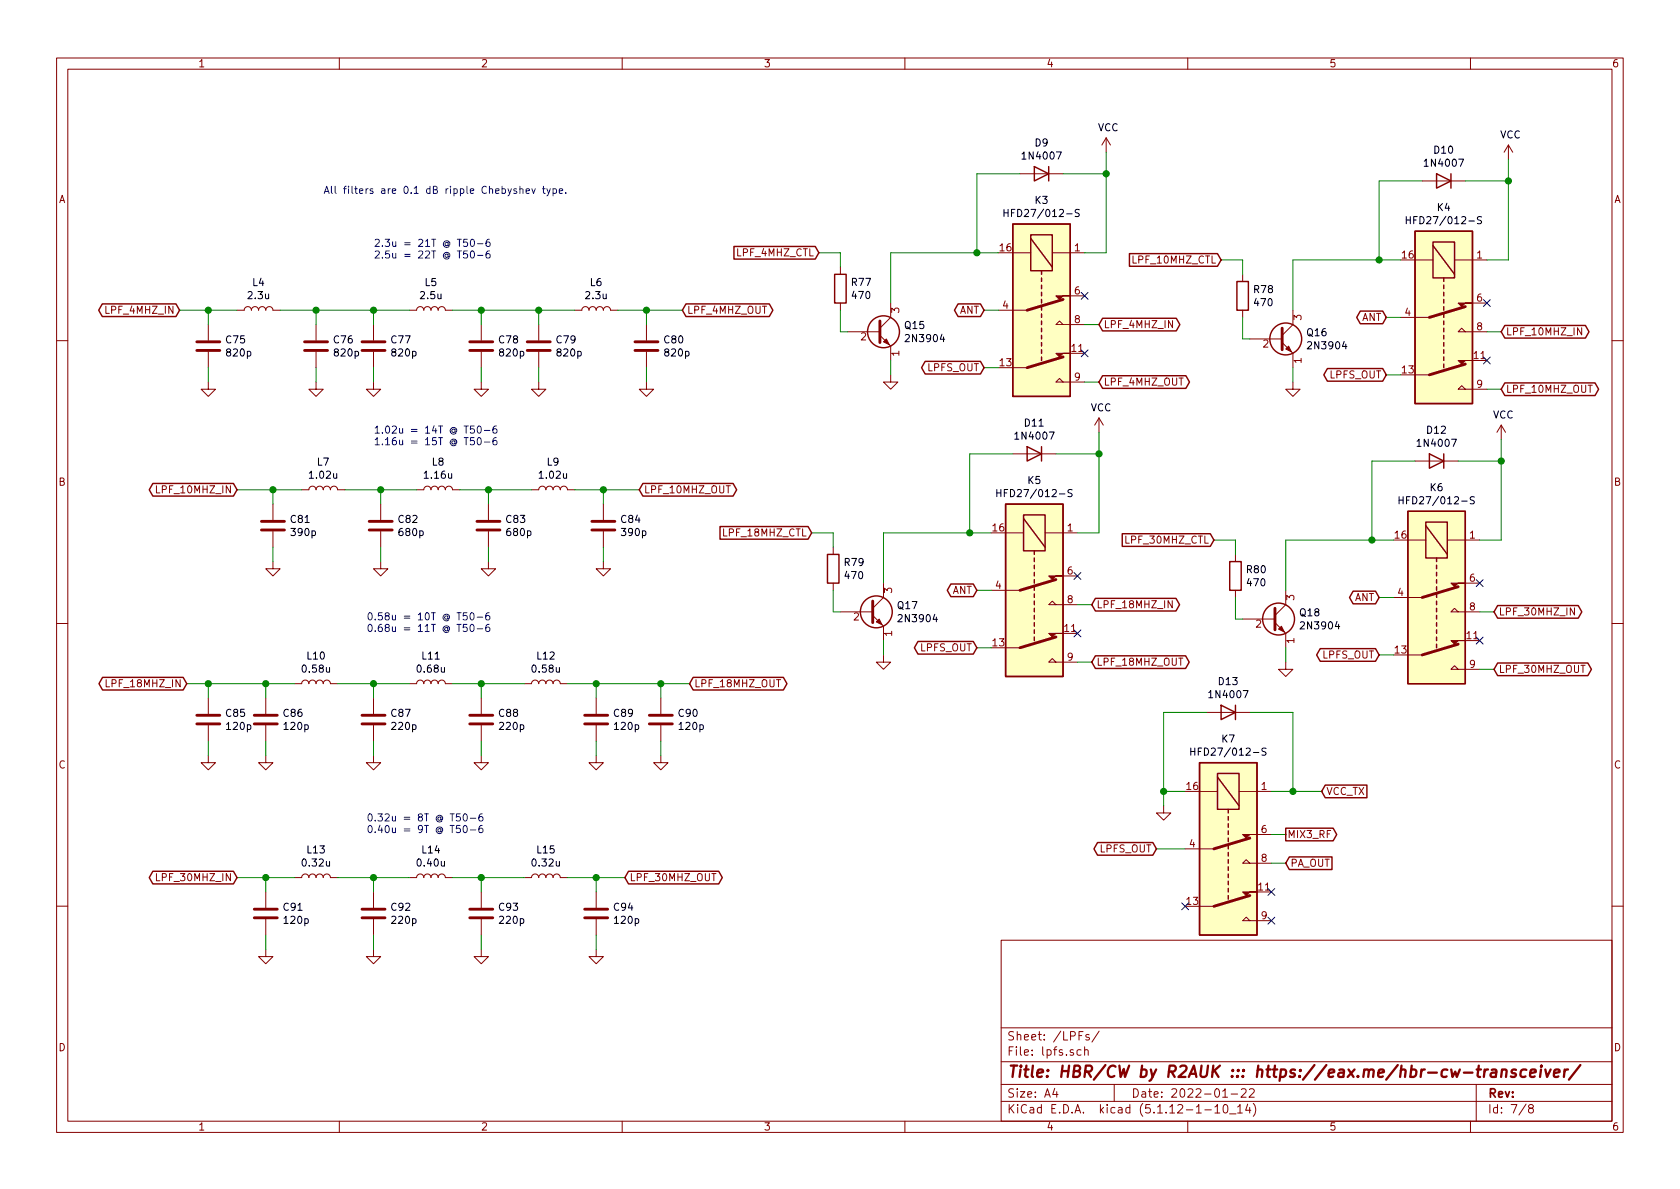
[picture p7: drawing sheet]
<svg xmlns="http://www.w3.org/2000/svg" width="297mm" height="210mm" viewBox="0 0 297 210" stroke-linecap="round" stroke-linejoin="round" font-family="sans-serif">
<g fill="none" stroke="#840000" stroke-width=".18">
<path d="M10 10.3h277v189.9h-277zM12 12.2h273v186.1h-273zM60 10.3v1.9M110 10.3v1.9M160 10.3v1.9M210 10.3v1.9M260 10.3v1.9M180.3 30.7h7.7M195.6 24.4l-.8 1.2M195.6 24.4v2.5M195.6 24.4l.7 1.2M251.5 32h7.6"/>
<path d="M266.7 25.6l-.8 1.3M266.7 25.6v2.6M266.7 25.6l.8 1.3M36.8 57.4v2.8M41.9 54.9h1.3a.63 .63 0 0 1 .6-.7 .63 .63 0 0 1 .6 .7 .63 .63 0 0 1 .7-.7 .63 .63 0 0 1 .6 .7 .63 .63 0 0 1 .7-.7 .63 .63 0 0 1 .6 .7 .63 .63 0 0 1 .6-.7 .63 .63 0 0 1 .7 .7h1.2M55.9 57.4v2.8M66 57.4v2.8M72.4 54.9h1.3a.63 .63 0 0 1 .6-.7 .63 .63 0 0 1 .6 .7 .63 .63 0 0 1 .7-.7 .63 .63 0 0 1 .6 .7 .63 .63 0 0 1 .6-.7 .63 .63 0 0 1 .7 .7 .63 .63 0 0 1 .6-.7 .63 .63 0 0 1 .6 .7h1.3M85.1 57.4v2.8M95.2 57.4v2.8M101.6 54.9h1.3a.63 .63 0 0 1 .6-.7 .63 .63 0 0 1 .6 .7 .63 .63 0 0 1 .7-.7 .63 .63 0 0 1 .6 .7 .63 .63 0 0 1 .6-.7 .63 .63 0 0 1 .7 .7 .63 .63 0 0 1 .6-.7 .63 .63 0 0 1 .6 .7h1.3M114.3 57.4v2.8"/>
<path d="M148.6 47.2v1.3M148.6 53.6v1.3M149.9 58.7h5.7M155.6 59.3l1.9 1.9v2.5M157.5 53.6v2.5l-1.9 1.9M176.5 54.9h5.1M179.1 44.7h3.1M186.1 44.7h5.7M188 57.4l-.7-.6-.6 .6h5.1M189.2 52.3h2.6M219.7 48.5v1.3M219.7 54.9v1.2"/>
<path d="M221 59.9h5.7M228.6 54.9v2.5l-1.9 1.9M247.6 56.1h5.1M250.2 46h3.2M257.2 46h5.7M259.1 58.7l-.7-.7-.6 .7h5.1M260.3 53.6h2.6M279.7 58v1.2l-.8-1.2v1.2M10 60.2h2M36.8 67.6v1.2h-1.2l1.2 1.3 1.3-1.3h-1.3M36.8 62.2v2.8M55.9 67.6v1.2h-1.3l1.3 1.3 1.2-1.3h-1.2"/>
<path d="M55.9 62.2v2.8M66 67.6v1.2h-1.2l1.2 1.3 1.3-1.3h-1.3M66 62.2v2.8M85.1 67.6v1.2h-1.3l1.3 1.3 1.3-1.3h-1.3M85.1 62.2v2.8M95.2 67.6v1.2h-1.2l1.2 1.3 1.3-1.3h-1.3M95.2 62.2v2.8M114.3 67.6v1.2h-1.3l1.3 1.3 1.3-1.3h-1.3M114.3 62.2v2.8M157.5 66.3v1.3h-1.3l1.3 1.2 1.2-1.2h-1.2M179.1 65h2.5M188 67.6l-.7-.7-.6 .7h5.1"/>
<path d="M194.3 73.9l-.8 1.3M194.3 73.9v2.5M194.3 73.9l.8 1.3M226.7 60.6l1.9 1.9v2.5M228.6 67.6v1.2h-1.3l1.3 1.3 1.3-1.3h-1.3M250.2 66.3h2.5M259.1 68.8l-.7-.6-.6 .6h5.1M265.4 75.2l-.7 1.2M265.4 75.2v2.5M265.4 75.2l.8 1.2M285 60.2h2M27.7 85.9v1.3h.6"/>
<path d="M48.3 99.3v1.3h-1.3l1.3 1.2 1.2-1.2h-1.2M48.3 89.1v2.8M48.3 94v2.8M53.3 86.6h1.3a.63 .63 0 0 1 .6-.6 .63 .63 0 0 1 .7 .6 .63 .63 0 0 1 .6-.6 .63 .63 0 0 1 .6 .6 .63 .63 0 0 1 .7-.6 .63 .63 0 0 1 .6 .6 .63 .63 0 0 1 .7-.6 .63 .63 0 0 1 .6 .6h1.3M67.3 99.3v1.3h-1.3l1.3 1.2 1.3-1.2h-1.3M67.3 89.1v2.8M67.3 94v2.8M73.7 86.6h1.2a.63 .63 0 0 1 .7-.6 .63 .63 0 0 1 .6 .6 .63 .63 0 0 1 .6-.6 .63 .63 0 0 1 .7 .6 .63 .63 0 0 1 .6-.6 .63 .63 0 0 1 .6 .6 .63 .63 0 0 1 .7-.6 .63 .63 0 0 1 .6 .6h1.3M86.4 99.3v1.3h-1.3l1.3 1.2 1.2-1.2h-1.2M86.4 89.1v2.8M86.4 94v2.8M94 86.6h1.2a.63 .63 0 0 1 .7-.6 .63 .63 0 0 1 .6 .6 .63 .63 0 0 1 .7-.6 .63 .63 0 0 1 .6 .6 .63 .63 0 0 1 .6-.6 .63 .63 0 0 1 .7 .6 .63 .63 0 0 1 .6-.6 .63 .63 0 0 1 .6 .6h1.3"/>
<path d="M106.7 99.3v1.3h-1.3l1.3 1.2 1.2-1.2h-1.2M106.7 89.1v2.8M106.7 94v2.8M147.3 96.8v1.2M177.8 94.2h3.2M179.1 80.3h7.6M184.8 94.2h5.7M218.4 98v1.3M248.9 95.5h3.2M250.2 81.5h7.6M255.9 95.5h5.7M10 110.3h2"/>
<path d="M147.3 103.1v1.3M148.6 108.2h5.7M154.3 108.8l1.9 1.9v2.6M156.2 115.8v1.3h-1.3l1.3 1.3 1.3-1.3h-1.3M156.2 103.1v2.6l-1.9 1.9M175.3 104.4h5M177.8 114.5h2.5M186.7 106.9l-.6-.6-.7 .6h5.1M186.7 117.1l-.6-.6-.7 .6h5.1M188 101.8h2.5M207.3 106.2v1.3l-.8-1.3v1.3M218.4 104.4v1.3"/>
<path d="M219.7 109.5h5.7M225.4 110.1l1.9 1.9v2.5M227.3 117.1v1.3h-1.2l1.2 1.2 1.3-1.2h-1.3M227.3 104.4v2.5l-1.9 1.9M246.4 105.7h5.1M248.9 115.8h2.6M257.8 108.2l-.6-.6-.7 .6h5.1M257.8 118.4l-.6-.7-.7 .7h5.1M259.1 103.1h2.5M278.4 107.5v1.3l-.8-1.3v1.3M285 110.3h2M18.8 120.2v1.3h.6"/>
<path d="M36.8 133.6v1.3h-1.2l1.2 1.2 1.3-1.2h-1.3M36.8 123.4v2.8M36.8 128.3v2.8M47 133.6v1.3h-1.3l1.3 1.2 1.3-1.2h-1.3M47 123.4v2.8M47 128.3v2.8M52.1 120.9h1.2a.63 .63 0 0 1 .7-.6 .63 .63 0 0 1 .6 .6 .63 .63 0 0 1 .6-.6 .63 .63 0 0 1 .7 .6 .63 .63 0 0 1 .6-.6 .63 .63 0 0 1 .6 .6 .63 .63 0 0 1 .7-.6 .63 .63 0 0 1 .6 .6h1.3M66 133.6v1.3h-1.2l1.2 1.2 1.3-1.2h-1.3M66 123.4v2.8M66 128.3v2.8M72.4 120.9h1.3a.63 .63 0 0 1 .6-.6 .63 .63 0 0 1 .6 .6 .63 .63 0 0 1 .7-.6 .63 .63 0 0 1 .6 .6 .63 .63 0 0 1 .6-.6 .63 .63 0 0 1 .7 .6 .63 .63 0 0 1 .6-.6 .63 .63 0 0 1 .6 .6h1.3M85.1 133.6v1.3h-1.3l1.3 1.2 1.3-1.2h-1.3"/>
<path d="M85.1 123.4v2.8M85.1 128.3v2.8M92.7 120.9h1.3a.63 .63 0 0 1 .6-.6 .63 .63 0 0 1 .6 .6 .63 .63 0 0 1 .7-.6 .63 .63 0 0 1 .6 .6 .63 .63 0 0 1 .7-.6 .63 .63 0 0 1 .6 .6 .63 .63 0 0 1 .6-.6 .63 .63 0 0 1 .7 .6h1.2M105.4 133.6v1.3h-1.3l1.3 1.2 1.3-1.2h-1.3M105.4 123.4v2.8M105.4 128.3v2.8M116.8 133.6v1.3h-1.2l1.2 1.2 1.3-1.2h-1.3M116.8 123.4v2.8M116.8 128.3v2.8M212.1 139.9h3.2M213.4 126h7.6M219.1 139.9h5.7"/>
<path d="M27.7 154.5v1.2h.6M47 157.7v2.8M52.1 155.2h1.2a.63 .63 0 0 1 .7-.6 .63 .63 0 0 1 .6 .6 .63 .63 0 0 1 .6-.6 .63 .63 0 0 1 .7 .6 .63 .63 0 0 1 .6-.6 .63 .63 0 0 1 .6 .6 .63 .63 0 0 1 .7-.6 .63 .63 0 0 1 .6 .6h1.3M66 157.7v2.8M72.4 155.2h1.3a.63 .63 0 0 1 .6-.6 .63 .63 0 0 1 .6 .6 .63 .63 0 0 1 .7-.6 .63 .63 0 0 1 .6 .6 .63 .63 0 0 1 .6-.6 .63 .63 0 0 1 .7 .6 .63 .63 0 0 1 .6-.6 .63 .63 0 0 1 .6 .6h1.3M85.1 157.7v2.8M92.7 155.2h1.3a.63 .63 0 0 1 .6-.6 .63 .63 0 0 1 .6 .6 .63 .63 0 0 1 .7-.6 .63 .63 0 0 1 .6 .6 .63 .63 0 0 1 .7-.6 .63 .63 0 0 1 .6 .6 .63 .63 0 0 1 .6-.6 .63 .63 0 0 1 .7 .6h1.2M105.4 157.7v2.8M205.7 142.5v1.3h-1.2l1.2 1.2 1.3-1.2h-1.3M209.5 150.1h5.1M221 152.6l-.7-.6-.6 .6h5.1M222.2 147.6h2.6"/>
<path d="M10 160.2h2M47 167.9v1.3h-1.3l1.3 1.2 1.3-1.2h-1.3M47 162.6v2.7M66 167.9v1.3h-1.2l1.2 1.2 1.3-1.2h-1.3M66 162.6v2.7M85.1 167.9v1.3h-1.3l1.3 1.2 1.3-1.2h-1.3M85.1 162.6v2.7M105.4 167.9v1.3h-1.3l1.3 1.2 1.3-1.2h-1.3M105.4 162.6v2.7M177 166.3h108v32h-108zM212.1 160.3h2.5M221 162.8l-.7-.6-.6 .6h5.1"/>
<path d="M285 160.2h2M60 198.3v1.9M110 198.3v1.9M160 198.3v1.9M177 194.8h108M177 191.8h108M177 187.8h108M177 181.8h108M186.5 192.5l-.4 1h1M186.8 193v1M191.1 185.7l-.4-.1-.3 .3 .1 .6 .2 .1 .4-.1M191.5 182.4h-.7v1.5"/>
<path d="M191.8 185.7l.2-.1 .3 .1 .1 .9M191.8 185.1v1.5M192.6 183a.37 .37 0 0 0-.6 .1v.3l.6 .1v.1l-.2 .3-.4-.1M194.3 182.3l-1.2 2M197 191.8v3M210 198.3v1.9M213 196.3h1.2M214.8 195.8l.4-.5v1.5M214.8 196.8h.9M216.2 194h.8M216.4 195.5l.3-.2a.94 .94 0 0 1 0 1.5l-.4-.3v-.6zM217.4 197h1.1"/>
<path d="M217.7 193.5h1.1M218.8 195.8l.5-.5v1.5M218.8 196.8h.9M219.5 192.7l.2-.2h.3l.3 .2v.3v.2l-.9 .8h.9M220.6 195.2l-.4 1.1h1M220.9 192.7l.2-.2h.4l.2 .2 .1 .3-1 1h1M221 195.8v1M221.6 195.1a1.71 1.71 0 0 1 0 2.3M260 198.3v1.9M261 191.8v6.5M269.8 195.2l-1.2 2M270.6 196l-.3-.2v-.2l.3-.3h.2l.3 .3-.1 .2-.6 .2a.48 .48 0 0 0-.1 .7l.3 .1 .4-.1a.48 .48 0 0 0-.2-.7"/>
</g>
<g fill="none" stroke="#840000" stroke-width=".41">
<path d="M263.1 189.1a.5 .5 0 0 0-.6 .4M263.8 189.2h.7v1.2M264.6 189.6l-.7 .1a.4 .4 0 0 0-.4 .3 .4 .4 0 0 0 .3 .4l.7-.1M265.6 189.3a.5 .5 0 0 1 .8 .1l-.1 1M265.6 189.1l-.2 1.3M268 189.2a.49 .49 0 0 0-.7 .3v.2l.5 .1 .2 .3-.3 .3-.6-.1M269.9 189.2a.68 .68 0 0 0-1 .3v.8l.2 .1 .6-.1M270.6 189.8l.9-.2v-.4l-.6-.1-.3 .3v.9l.2 .1 .5-.1M272.5 189.1l-.2 1.3M272.5 188.4v.2M273.2 189.1l.3 1.3 .7-1.3M274.8 189.8l.9-.2v-.4l-.6-.1-.3 .3v.9l.2 .1 .5-.1"/>
<path d="M276.7 189.1l-.2 1.3M277.2 189.1a.55 .55 0 0 0-.6 .4M279.4 188.3l-2 2.6"/>
</g>
<g fill="none" stroke="#840000" stroke-width=".51">
<path d="M155.6 56.8v3.8M188 53l-6.4 1.9M226.7 58v3.8M259.1 54.2l-6.4 1.9M34.8 62h4.1M34.8 60.4h4.1M53.8 62h4.1M53.8 60.4h4.1M64 62h4.1M64 60.4h4.1M83.1 62h4M83.1 60.4h4"/>
<path d="M93.2 62h4.1M93.2 60.4h4.1M112.3 62h4M112.3 60.4h4M188 63.1l-6.4 1.9M259.1 64.4l-6.4 1.9M46.2 93.7h4.1M46.2 92.2h4.1M65.3 93.7h4M65.3 92.2h4M84.3 93.7h4.1M84.3 92.2h4.1"/>
<path d="M104.6 93.7h4.1M104.6 92.2h4.1M154.3 106.3v3.8M186.7 102.5l-6.4 1.9M186.7 112.6l-6.4 1.9M225.4 107.6v3.8M257.8 103.8l-6.3 1.9M257.8 113.9l-6.3 1.9M34.8 128h4.1M34.8 126.5h4.1M45 128h4M45 126.5h4"/>
<path d="M64 128h4.1M64 126.5h4.1M83.1 128h4M83.1 126.5h4M103.4 128h4M103.4 126.5h4M114.8 128h4.1M114.8 126.5h4.1M221 148.2l-6.4 1.9M221 158.4l-6.4 1.9M45 162.3h4M45 160.8h4"/>
<path d="M64 162.3h4.1M64 160.8h4.1M83.1 162.3h4M83.1 160.8h4M103.4 162.3h4M103.4 160.8h4"/>
</g>
<g fill="none" stroke="#840000" stroke-width=".25">
<path d="M179.1 39.6h10.1v30.5h-10.1zM182.9 29.5l2.5 1.2-2.5 1.3zM185.4 29.5v2.5M254 30.7l2.5 1.3-2.5 1.3zM256.5 30.7v2.6M18.1 53.7h13l.6 1.2-.6 1.1h-13l-.7-1.1zM121.3 53.7h14.7l.7 1.2-.7 1.1h-14.7l-.7-1.1zM129.8 43.6h14.3l.7 1.1-.7 1.1h-14.3zM147.6 48.5h2v5.1h-2zM169.4 53.7h4l.6 1.2-.6 1.1h-4l-.6-1.1zM182.2 41.5h3.9v6.4h-3.9zM182.2 42.2l3.9 5"/>
<path d="M184.1 47.9v.6M184.1 49.1v.7M184.1 50.4v.6M184.1 51.7v.6M184.1 53v.6M184.1 54.2v.7M184.1 55.5v.6M184.1 56.8v.6M184.1 58v.7M184.1 59.3v.6M194.9 56.3h13.1l.6 1.1-.6 1.1h-13.1l-.6-1.1zM199.7 44.9h15.6l.6 1.1-.6 1.1h-15.6z"/>
<path d="M218.7 49.8h2v5.1h-2zM240.5 55h4l.6 1.1-.6 1.1h-4l-.6-1.1zM250.2 40.9h10.1v30.5h-10.1zM253.4 42.8h3.8v6.3h-3.8zM253.4 43.4l3.8 5.1M255.3 49.1v.7M255.3 50.4v.6M255.3 51.7v.6M255.3 53v.6M255.3 54.2v.7M255.3 55.5v.6M255.3 56.8v.6"/>
<path d="M255.3 58v.7M255.3 59.3v.6M266.1 57.6h14.2l.6 1.1-.6 1.1h-14.2l-.7-1.1zM163.6 63.9h9.8l.6 1.1-.6 1.1h-9.8l-.7-1.1zM181.6 79l2.5 1.3-2.5 1.2zM184.1 60.6v.6M184.1 61.8v.7M184.1 63.1v.6M184.1 79v2.5M194.9 66.4h14.8l.6 1.2-.6 1.1h-14.8l-.6-1.1zM234.7 65.2h9.8l.6 1.1-.6 1.1h-9.8l-.6-1.1zM255.3 60.6v.6"/>
<path d="M255.3 61.8v.7M255.3 63.1v.6M255.3 64.4v.6M266.1 67.7h15.9l.7 1.1-.7 1.1h-15.9l-.7-1.1zM27 85.5h14.3l.6 1.1-.6 1.1h-14.3l-.6-1.1zM113.7 85.5h15.9l.7 1.1-.7 1.1h-15.9l-.7-1.1zM127.3 93.1h15.6l.6 1.1-.6 1.1h-15.6zM146.3 98h2v5.1h-2zM177.8 89.1h10.2v30.5h-10.2zM181 91.1h3.8v6.3h-3.8zM181 91.7l3.8 5.1M182.9 97.4v.6"/>
<path d="M182.9 98.7v.6M182.9 99.9v.7M198.4 94.4h15.6l.6 1.1-.6 1.1h-15.6zM217.4 99.3h2.1v5.1h-2.1zM248.9 90.4h10.2v30.5h-10.2zM252.1 92.3h3.8v6.4h-3.8zM252.1 93l3.8 5M252.7 80.3l2.6 1.2-2.6 1.3zM254 98.7v.6M254 99.9v.7M255.3 80.3v2.5M18.1 119.8h14.3l.6 1.1-.6 1.1h-14.3l-.6-1.1z"/>
<path d="M122.6 119.8h15.9l.6 1.1-.6 1.1h-15.9l-.7-1.1zM162.3 113.4h9.8l.6 1.1-.6 1.2h-9.8l-.6-1.2zM168.1 103.3h4l.6 1.1-.6 1.1h-4l-.6-1.1zM182.9 101.2v.6M182.9 102.5v.6M182.9 103.8v.6M182.9 105v.7M182.9 106.3v.6M182.9 107.6v.6M182.9 108.8v.7M182.9 110.1v.6M182.9 111.4v.6"/>
<path d="M182.9 112.6v.7M193.7 116h15.9l.7 1.1-.7 1.1h-15.9l-.7-1.1zM193.7 105.8h14.2l.7 1.1-.7 1.1h-14.2l-.7-1.1zM233.4 114.7h9.8l.6 1.1-.6 1.1h-9.8l-.6-1.1zM239.2 104.5h4l.6 1.2-.6 1.1h-4l-.6-1.1zM254 101.2v.6M254 102.5v.6M254 103.8v.6M254 105v.7M254 106.3v.6M254 107.6v.6M254 108.8v.7"/>
<path d="M254 110.1v.6M254 111.4v.6M254 112.6v.7M254 113.9v.6M264.8 117.2h15.9l.7 1.2-.7 1.1h-15.9l-.6-1.1zM264.8 107.1h14.2l.7 1.1-.7 1.1h-14.2l-.6-1.1zM212.1 134.9h10.1v30.4h-10.1zM215.3 136.8h3.8v6.3h-3.8zM215.3 137.4l3.8 5.1M215.9 124.7l2.5 1.3-2.5 1.2zM218.4 124.7v2.5M234.3 138.8h7.4v2.3h-7.4l-.6-1.2z"/>
<path d="M27 154.1h14.3l.6 1.1-.6 1.1h-14.3l-.6-1.1zM111.1 154.1h16l.6 1.1-.6 1.1h-16l-.6-1.1zM194.1 149h9.7l.7 1.1-.7 1.1h-9.7l-.7-1.1zM217.2 143.1v.7M217.2 144.4v.6M217.2 145.7v.6M217.2 146.9v.7M217.2 148.2v.6M217.2 149.5v.6M217.2 150.7v.7M217.2 152v.6M217.2 153.3v.6"/>
<path d="M217.2 154.6v.6M217.2 155.8v.7M217.2 157.1v.6M217.2 158.4v.6M227.3 146.5h8.4l.6 1.1-.6 1.1h-8.4zM228 151.5h7.5v2.3h-7.5l-.7-1.2z"/>
<circle cx="156.2" cy="58.7" r="2.82"/>
<circle cx="227.3" cy="59.9" r="2.82"/>
<circle cx="154.9" cy="108.2" r="2.82"/>
<circle cx="226.1" cy="109.5" r="2.82"/>
</g>
<g fill="#840000" stroke="#840000" stroke-width=".18">
<path d="M156.2 60.4l.5-.5 .5 1.1z"/>
<path d="M186.7 52.3h2.5h-1.2l-.7 .7z"/>
<path d="M186.7 62.5h2.5h-1.2l-.7 .6z"/>
<path d="M227.3 61.7l.5-.5 .5 1z"/>
<path d="M219.7 147.6h2.5h-1.2l-.7 .6z"/>
<path d="M219.7 157.7h2.5h-1.2l-.7 .7z"/>
<path d="M256.5 103.1h2.6h-1.3l-.6 .7z"/>
<path d="M256.5 113.3h2.6h-1.3l-.6 .6z"/>
<path d="M257.8 53.6h2.5h-1.2l-.7 .6z"/>
<path d="M257.8 63.7h2.5h-1.2l-.7 .7z"/>
<path d="M226.1 111.2l.5-.5 .5 1.1z"/>
<path d="M185.4 101.8h2.6h-1.3l-.6 .7z"/>
<path d="M185.4 112h2.6h-1.3l-.6 .6z"/>
<path d="M154.9 110l.5-.5 .6 1z"/>
</g>
<g fill="#ffffc2" stroke="#ffffc2" stroke-width=".18">
<path d="M179.1 39.6h10.1v30.5h-10.1z"/>
<path d="M212.1 134.9h10.1v30.4h-10.1z"/>
<path d="M248.9 90.4h10.2v30.5h-10.2z"/>
<path d="M250.2 40.9h10.1v30.5h-10.1z"/>
<path d="M177.8 89.1h10.2v30.5h-10.2z"/>
</g>
<g fill="none" stroke="#000" stroke-width=".18">
<path d="M177.5 37v1.3M177.5 37.6h.7M178.2 37v1.3M190.8 37.1l-.5-.1-.2 .2v.3l.6 .3 .1 .3-.2 .2-.5-.1M248.6 38.3v1.3M248.6 38.9h.8M249.4 38.3v1.3M262 38.4l-.5-.1-.2 .1v.4l.5 .2 .2 .3-.3 .3-.5-.1M176.3 86.6v1.2M176.3 87.2h.7M177 86.6v1.2M189.6 86.6h-.5l-.2 .1v.3l.5 .3 .2 .3-.3 .2h-.5"/>
<path d="M247.4 87.8v1.3M247.4 88.4h.7M248.1 87.8v1.3M260.7 87.9l-.5-.1-.2 .2v.3l.6 .3 .1 .3-.3 .2-.5-.1M210.5 132.3v1.2M210.5 132.9h.8M211.3 132.3v1.2M223.9 132.4l-.5-.1-.2 .1v.4l.5 .2 .2 .3-.3 .2h-.5"/>
</g>
<g fill="none" stroke="#008400" stroke-width=".18">
<path d="M180.3 30.7h-7.6v14M188 30.7h7.6M195.6 26.9v17.8h-3.8M251.5 32h-7.7v14M259.1 32h7.6M266.7 28.2v17.8h-3.8M31.7 54.9h10.2M36.8 54.9v2.5M49.5 54.9h22.9M55.9 54.9v2.5M66 54.9v2.5M80 54.9h21.6"/>
<path d="M85.1 54.9v2.5M95.2 54.9v2.5M109.2 54.9h11.4M114.3 54.9v2.5M144.8 44.7h3.8v2.5M148.6 54.9v3.8h1.3M174 54.9h2.5M176.5 44.7h-19v8.9M191.8 57.4h2.5M215.9 46h3.8v2.5M219.7 56.1v3.8h1.3M245.1 56.1h2.5"/>
<path d="M247.6 46h-19v8.9M262.9 58.7h2.5M36.8 65v2.6M55.9 65v2.6M66 65v2.6M85.1 65v2.6M95.2 65v2.6M114.3 65v2.6M157.5 63.7v2.6M174 65h2.5M191.8 67.6h2.5M194.3 76.4v17.8h-3.8"/>
<path d="M228.6 65v2.6M245.1 66.3h2.5M262.9 68.8h2.5M265.4 77.7v17.8h-3.8M41.9 86.6h11.4M48.3 86.6v2.5M48.3 96.8v2.5M61 86.6h12.7M67.3 86.6v2.5M67.3 96.8v2.5M81.3 86.6h12.7M86.4 86.6v2.5"/>
<path d="M86.4 96.8v2.5M101.6 86.6h11.4M106.7 86.6v2.5M106.7 96.8v2.5M143.5 94.2h3.8v2.6M175.3 94.2h-19.1v8.9M179.1 80.3h-7.7v13.9M186.7 80.3h7.6M214.6 95.5h3.8v2.5M246.4 95.5h-19.1v8.9M250.2 81.5h-7.6v14M257.8 81.5h7.6"/>
<path d="M147.3 104.4v3.8h1.3M156.2 113.3v2.5M172.7 104.4h2.6M172.7 114.5h2.6M190.5 117.1h2.5M190.5 106.9h2.5M218.4 105.7v3.8h1.3M227.3 114.5v2.6M243.8 115.8h2.6M243.8 105.7h2.6M261.6 118.4h2.6M261.6 108.2h2.6"/>
<path d="M33 120.9h19.1M36.8 120.9v2.5M36.8 131.1v2.5M47 120.9v2.5M47 131.1v2.5M59.7 120.9h12.7M66 120.9v2.5M66 131.1v2.5M80 120.9h12.7M85.1 120.9v2.5M85.1 131.1v2.5M100.3 120.9h21.6"/>
<path d="M105.4 120.9v2.5M105.4 131.1v2.5M116.8 120.9v2.5M116.8 131.1v2.5M205.7 139.9h3.8M213.4 126h-7.7v16.5M221 126h7.6v13.9M224.8 139.9h8.9M41.9 155.2h10.2M47 155.2v2.5M59.7 155.2h12.7M66 155.2v2.5"/>
<path d="M80 155.2h12.7M85.1 155.2v2.5M100.3 155.2h10.2M105.4 155.2v2.5M204.5 150.1h5M224.8 152.6h2.5M224.8 147.6h2.5M47 165.3v2.6M66 165.3v2.6M85.1 165.3v2.6M105.4 165.3v2.6"/>
</g>
<g fill="none" stroke="#0000c2" stroke-width=".18">
<path d="M91.9 33.5l.2-.1h.3l.1 .8M91.9 32.9v1.3M93 33.8l.6-.1-.1-.3h-.3l-.2 .1 .1 .7h.4M94 33.4l.3 .8 .3-.8M95.9 33.4h.5M96.1 32.9v1.1l.3 .2M96.7 33.4l.3 .8M97.3 33.4l-.4 1.1-.2 .1M97.8 33.4h.3l.3 .2-.1 .6h-.5M97.8 33.4v1.2M98.9 33.8l.6-.1-.1-.3h-.3l-.2 .1v.7h.5M100 34.1v.1"/>
<path d="M82.6 42.3h-.6l-.1 .6 .2-.1 .5 .1v.6l-.2 .1-.5-.1M82.6 44.4h-.6l-.1 .6 .2-.1 .5 .1v.5l-.2 .1-.5-.1M83.3 42.4l.2-.1a.67 .67 0 0 1 .4 .6 .67 .67 0 0 1-.4 .7 .83 .83 0 0 1-.2-1.2zM83.3 44.4h.2a.67 .67 0 0 1 .4 .6 .67 .67 0 0 1-.4 .6 .83 .83 0 0 1-.2-1.2zM84.4 43.1h1M84.4 45.2h1M86.5 42.3h-.2a.79 .79 0 0 0-.1 1.3l.4-.1v-.6l-.4-.1-.3 .2M86.5 44.4h-.2a.79 .79 0 0 0-.1 1.2l.4-.1v-.5l-.4-.1-.3 .2M83.8 75.3h-.6v.6l.4-.1 .3 .3v.3l-.3 .2-.4-.1M83.8 77.4h-.6v.6l.4-.1 .3 .2v.3l-.3 .3-.4-.2M84.5 75.5l.2-.2a.67 .67 0 0 1 .4 .7 .67 .67 0 0 1-.4 .6l-.2-.1-.1-.4zM84.5 77.5l.2-.1a.67 .67 0 0 1 .4 .6 .67 .67 0 0 1-.4 .7l-.2-.2-.1-.3z"/>
<path d="M85.6 76.1h1M85.6 78.2h1M87.8 75.3l-.5 .2-.2 .4 .1 .6 .2 .1 .4-.1 .1-.1-.1-.5-.4-.1-.3 .3M87.8 77.4l-.5 .1-.2 .4 .1 .6 .2 .2 .4-.1 .1-.2-.1-.5h-.4l-.3 .2M82.5 108.4h-.6v.6l.5-.2 .2 .3v.3l-.2 .2-.5-.1M82.5 110.4h-.6v.6l.5-.1 .2 .2v.3l-.2 .3-.5-.1M83.2 108.5l.2-.1a.67 .67 0 0 1 .4 .6 .67 .67 0 0 1-.4 .6l-.2-.1-.1-.4zM83.2 110.5l.2-.1a.67 .67 0 0 1 .4 .6 .67 .67 0 0 1-.4 .7l-.2-.1-.1-.4zM84.4 109.1h.9M84.4 111.2h.9M86.5 108.4l-.4 .1-.2 .4v.6l.2 .1h.4l.1-.2-.1-.5-.4-.1-.2 .3M86.5 110.4l-.4 .1-.2 .5v.6l.2 .1 .4-.1 .1-.2-.1-.4-.4-.1-.2 .2"/>
<path d="M81.4 143.9h-.7v.6l.1-.1 .6 .1v.6l-.2 .1-.5-.1M81.4 146h-.7v.6l.1-.1 .6 .1v.5l-.2 .1-.5-.1M82.1 144l.1-.1a.67 .67 0 0 1 .4 .6 .67 .67 0 0 1-.4 .7 .83 .83 0 0 1-.1-1.2zM82.1 146h.1a.67 .67 0 0 1 .4 .6 .67 .67 0 0 1-.4 .6 .83 .83 0 0 1-.1-1.2zM83.2 144.7h.9M83.2 146.8h.9M85.3 143.9h-.3a.79 .79 0 0 0-.1 1.3l.4-.1v-.6l-.4-.1-.2 .2M85.3 146h-.3a.79 .79 0 0 0-.1 1.2l.4-.1v-.5l-.4-.1-.2 .2"/>
</g>
<g fill="#008400" stroke="#008400" stroke-width=".25">
<circle cx="36.8" cy="120.9" r=".51"/>
<circle cx="266.7" cy="32" r=".51"/>
<circle cx="85.1" cy="54.9" r=".51"/>
<circle cx="172.7" cy="44.7" r=".51"/>
<circle cx="47" cy="120.9" r=".51"/>
<circle cx="47" cy="155.2" r=".51"/>
<circle cx="66" cy="120.9" r=".51"/>
<circle cx="194.3" cy="80.3" r=".51"/>
<circle cx="243.8" cy="46" r=".51"/>
<circle cx="95.3" cy="54.9" r=".51"/>
<circle cx="85.1" cy="120.9" r=".51"/>
<circle cx="48.3" cy="86.6" r=".51"/>
<circle cx="67.3" cy="86.6" r=".51"/>
<circle cx="114.3" cy="54.9" r=".51"/>
<circle cx="105.4" cy="120.9" r=".51"/>
<circle cx="205.7" cy="139.9" r=".51"/>
<circle cx="228.6" cy="139.9" r=".51"/>
<circle cx="55.9" cy="54.9" r=".51"/>
<circle cx="116.8" cy="120.9" r=".51"/>
<circle cx="66" cy="155.2" r=".51"/>
<circle cx="36.8" cy="54.9" r=".51"/>
<circle cx="242.6" cy="95.5" r=".51"/>
<circle cx="85.1" cy="155.2" r=".51"/>
<circle cx="171.5" cy="94.2" r=".51"/>
<circle cx="86.4" cy="86.6" r=".51"/>
<circle cx="66" cy="54.9" r=".51"/>
<circle cx="195.6" cy="30.7" r=".51"/>
<circle cx="105.4" cy="155.2" r=".51"/>
<circle cx="106.7" cy="86.6" r=".51"/>
<circle cx="265.4" cy="81.5" r=".51"/>
</g>
<g fill="none" stroke="#000084" stroke-width=".18">
<path d="M191.2 51.7l1.2 1.2M192.4 51.7l-1.2 1.2M262.3 53l1.2 1.2M263.5 53l-1.2 1.2M191.2 61.9l1.2 1.2M192.4 61.9l-1.2 1.2M262.3 63.1l1.2 1.3M263.5 63.1l-1.2 1.3M189.9 101.2l1.2 1.3M189.9 111.4l1.2 1.2M191.1 101.2l-1.2 1.3M191.1 111.4l-1.2 1.2"/>
<path d="M261 112.7l1.2 1.2M261 102.5l1.2 1.2M262.2 112.7l-1.2 1.2M262.2 102.5l-1.2 1.2M208.9 159.7l1.3 1.2M210.2 159.7l-1.3 1.2M224.2 157.1l1.2 1.2M225.4 157.1l-1.2 1.2M224.2 162.2l1.2 1.2M225.4 162.2l-1.2 1.2"/>
</g>
<text font-size="2.8" fill="#840000" x="178" y="190.5">Title: HBR/CW by R2AUK ::: https://eax.me/hbr-cw-transceiver/</text>
<g font-size="2.1" fill="#840000">
<text x="178" y="184">Sheet: /LPFs/</text>
<text x="178" y="186.7">File: lpfs.sch</text>
<text x="178" y="196.9">KiCad E.D.A. kicad (5.1.12-1-10_14)</text>
<text x="178" y="194.1">Size: A4</text>
<text x="200" y="194.1">Date: 2022-01-22</text>
<text x="263" y="194.1">Rev:</text>
<text x="263" y="196.9">Id: 7/8</text>
</g>
<g font-size="1.8" fill="#840000">
<text x="35" y="11.9">1</text>
<text x="85" y="11.9">2</text>
<text x="135" y="11.9">3</text>
<text x="185" y="11.9">4</text>
<text x="235" y="11.9">5</text>
<text x="285" y="11.9">6</text>
<text x="10.4" y="35.9">A</text>
<text x="285.4" y="35.9">A</text>
<text x="130.4" y="45.3">LPF_4MHZ_CTL</text>
<text x="176.8" y="44.4">16</text>
<text x="190" y="44.4">1</text>
<text x="200.6" y="46.6">LPF_10MHZ_CTL</text>
<text x="248" y="45.7">16</text>
<text x="261.1" y="45.7">1</text>
<text x="190" y="52.1">6</text>
<text x="261.1" y="53.3">6</text>
<text x="19.1" y="55.5">LPF_4MHZ_IN</text>
<text x="121.4" y="55.5">LPF_4MHZ_OUT</text>
<text x="159" y="55.3" transform="rotate(-90 159 55.3)">3</text>
<text x="169.6" y="55.5">ANT</text>
<text x="177.3" y="54.6">4</text>
<text x="190" y="57.1">8</text>
<text x="195.1" y="58">LPF_4MHZ_IN</text>
<text x="230.1" y="56.6" transform="rotate(-90 230.1 56.6)">3</text>
<text x="240.7" y="56.8">ANT</text>
<text x="248.4" y="55.9">4</text>
<text x="261.1" y="58.4">8</text>
<text x="266.2" y="59.3">LPF_10MHZ_IN</text>
<text x="152.2" y="60.2">2</text>
<text x="159" y="63" transform="rotate(-90 159 63)">1</text>
<text x="164" y="65.7">LPFS_OUT</text>
<text x="176.8" y="64.8">13</text>
<text x="189.5" y="62.2">11</text>
<text x="223.3" y="61.5">2</text>
<text x="230.1" y="64.2" transform="rotate(-90 230.1 64.2)">1</text>
<text x="260.7" y="63.5">11</text>
<text x="190" y="67.3">9</text>
<text x="195.1" y="68.2">LPF_4MHZ_OUT</text>
<text x="235.1" y="66.9">LPFS_OUT</text>
<text x="248" y="66">13</text>
<text x="261.1" y="68.6">9</text>
<text x="266.2" y="69.5">LPF_10MHZ_OUT</text>
<text x="10.4" y="85.9">B</text>
<text x="28.2" y="87.2">LPF_10MHZ_IN</text>
<text x="113.8" y="87.2">LPF_10MHZ_OUT</text>
<text x="285.4" y="85.9">B</text>
<text x="128.2" y="94.9">LPF_18MHZ_CTL</text>
<text x="175.6" y="94">16</text>
<text x="188.7" y="94">1</text>
<text x="246.7" y="95.2">16</text>
<text x="259.9" y="95.2">1</text>
<text x="188.7" y="101.6">6</text>
<text x="199.3" y="96.1">LPF_30MHZ_CTL</text>
<text x="157.7" y="104.9" transform="rotate(-90 157.7 104.9)">3</text>
<text x="168.3" y="105">ANT</text>
<text x="176" y="104.1">4</text>
<text x="188.7" y="106.7">8</text>
<text x="193.8" y="107.6">LPF_18MHZ_IN</text>
<text x="228.9" y="106.1" transform="rotate(-90 228.9 106.1)">3</text>
<text x="239.4" y="106.3">ANT</text>
<text x="247.2" y="105.4">4</text>
<text x="259.9" y="102.9">6</text>
<text x="259.9" y="107.9">8</text>
<text x="151" y="109.7">2</text>
<text x="157.7" y="112.5" transform="rotate(-90 157.7 112.5)">1</text>
<text x="188.3" y="111.8">11</text>
<text x="222.1" y="111">2</text>
<text x="228.9" y="113.8" transform="rotate(-90 228.9 113.8)">1</text>
<text x="259.4" y="113">11</text>
<text x="264.9" y="108.8">LPF_30MHZ_IN</text>
<text x="162.7" y="115.2">LPFS_OUT</text>
<text x="175.6" y="114.3">13</text>
<text x="188.7" y="116.8">9</text>
<text x="193.8" y="117.7">LPF_18MHZ_OUT</text>
<text x="233.8" y="116.5">LPFS_OUT</text>
<text x="246.7" y="115.6">13</text>
<text x="259.9" y="118.1">9</text>
<text x="264.9" y="119">LPF_30MHZ_OUT</text>
<text x="19.4" y="121.5">LPF_18MHZ_IN</text>
<text x="122.7" y="121.5">LPF_18MHZ_OUT</text>
<text x="10.4" y="135.9">C</text>
<text x="285.4" y="135.9">C</text>
<text x="209.9" y="139.7">16</text>
<text x="223" y="139.7">1</text>
<text x="234.5" y="140.6">VCC_TX</text>
<text x="210.3" y="149.9">4</text>
<text x="223" y="147.3">6</text>
<text x="227.6" y="148.2">MIX3_RF</text>
<text x="28.2" y="155.8">LPF_30MHZ_IN</text>
<text x="111.3" y="155.8">LPF_30MHZ_OUT</text>
<text x="194.4" y="150.7">LPFS_OUT</text>
<text x="223" y="152.4">8</text>
<text x="228.1" y="153.3">PA_OUT</text>
<text x="209.9" y="160">13</text>
<text x="222.6" y="157.5">11</text>
<text x="223" y="162.6">9</text>
<text x="10.4" y="185.9">D</text>
<text x="285.4" y="185.9">D</text>
<text x="35" y="199.9">1</text>
<text x="85" y="199.9">2</text>
<text x="135" y="199.9">3</text>
<text x="185" y="199.9">4</text>
<text x="235" y="199.9">5</text>
<text x="285" y="199.9">6</text>
</g>
<g font-size="1.8">
<text x="194.1" y="23.2">VCC</text>
<text x="181.1" y="28.2">1N4007</text>
<text x="183" y="25.9">D9</text>
<text x="252.2" y="29.5">1N4007</text>
<text x="253.6" y="27.2">D10</text>
<text x="265.2" y="24.5">VCC</text>
<text x="178.7" y="38.4">HFD27/012-S</text>
<text x="183" y="36.1">K3</text>
<text x="249.9" y="39.6">HFD27/012-S</text>
<text x="254.2" y="37.3">K4</text>
<text x="44" y="52.9">2.3u</text>
<text x="44.7" y="50.6">L4</text>
<text x="74.4" y="52.9">2.5u</text>
<text x="75.2" y="50.6">L5</text>
<text x="103.7" y="52.9">2.3u</text>
<text x="104.4" y="50.6">L6</text>
<text x="150.6" y="50.6">R77</text>
<text x="150.8" y="52.9">470</text>
<text x="221.8" y="51.8">R78</text>
<text x="160" y="58.2">Q15</text>
<text x="221.9" y="54.1">470</text>
<text x="231.2" y="59.5">Q16</text>
<text x="40" y="60.7">C75</text>
<text x="40.2" y="63">820p</text>
<text x="59.1" y="60.7">C76</text>
<text x="59.3" y="63">820p</text>
<text x="69.2" y="60.7">C77</text>
<text x="69.4" y="63">820p</text>
<text x="88.3" y="60.7">C78</text>
<text x="88.5" y="63">820p</text>
<text x="98.5" y="60.7">C79</text>
<text x="98.6" y="63">820p</text>
<text x="117.5" y="60.7">C80</text>
<text x="117.7" y="63">820p</text>
<text x="160.4" y="60.5">2N3904</text>
<text x="231.5" y="61.8">2N3904</text>
<text x="179.8" y="77.7">1N4007</text>
<text x="181.2" y="75.4">D11</text>
<text x="192.8" y="72.7">VCC</text>
<text x="252.3" y="76.7">D12</text>
<text x="264" y="74">VCC</text>
<text x="56.1" y="82.3">L7</text>
<text x="76.5" y="82.3">L8</text>
<text x="96.8" y="82.3">L9</text>
<text x="250.9" y="79">1N4007</text>
<text x="54.9" y="84.7">1.02u</text>
<text x="75.2" y="84.7">1.16u</text>
<text x="95.5" y="84.7">1.02u</text>
<text x="177.5" y="87.9">HFD27/012-S</text>
<text x="181.8" y="85.6">K5</text>
<text x="248.6" y="89.2">HFD27/012-S</text>
<text x="252.9" y="86.9">K6</text>
<text x="51.5" y="92.5">C81</text>
<text x="51.6" y="94.8">390p</text>
<text x="70.5" y="92.5">C82</text>
<text x="70.7" y="94.8">680p</text>
<text x="89.6" y="92.5">C83</text>
<text x="89.7" y="94.8">680p</text>
<text x="109.9" y="92.5">C84</text>
<text x="110.1" y="94.8">390p</text>
<text x="149.4" y="100.1">R79</text>
<text x="220.5" y="101.4">R80</text>
<text x="149.5" y="102.4">470</text>
<text x="158.8" y="107.7">Q17</text>
<text x="220.6" y="103.7">470</text>
<text x="159.2" y="110">2N3904</text>
<text x="229.9" y="109">Q18</text>
<text x="230.3" y="111.3">2N3904</text>
<text x="53.6" y="118.9">0.58u</text>
<text x="54.4" y="116.6">L10</text>
<text x="73.9" y="118.9">0.68u</text>
<text x="74.7" y="116.6">L11</text>
<text x="94.3" y="118.9">0.58u</text>
<text x="95" y="116.6">L12</text>
<text x="214.1" y="123.5">1N4007</text>
<text x="215.5" y="121.2">D13</text>
<text x="40" y="126.8">C85</text>
<text x="40.2" y="129.1">120p</text>
<text x="50.2" y="126.8">C86</text>
<text x="50.4" y="129.1">120p</text>
<text x="69.2" y="126.8">C87</text>
<text x="69.4" y="129.1">220p</text>
<text x="88.3" y="126.8">C88</text>
<text x="88.5" y="129.1">220p</text>
<text x="108.6" y="126.8">C89</text>
<text x="108.8" y="129.1">120p</text>
<text x="120" y="126.8">C90</text>
<text x="120.2" y="129.1">120p</text>
<text x="216.1" y="131.3">K7</text>
<text x="211.8" y="133.6">HFD27/012-S</text>
<text x="53.6" y="153.2">0.32u</text>
<text x="54.4" y="150.9">L13</text>
<text x="73.9" y="153.2">0.40u</text>
<text x="74.7" y="150.9">L14</text>
<text x="94.3" y="153.2">0.32u</text>
<text x="95" y="150.9">L15</text>
<text x="50.2" y="161.1">C91</text>
<text x="69.2" y="161.1">C92</text>
<text x="88.3" y="161.1">C93</text>
<text x="108.6" y="161.1">C94</text>
<text x="50.4" y="163.4">120p</text>
<text x="69.4" y="163.4">220p</text>
<text x="88.5" y="163.4">220p</text>
<text x="108.8" y="163.4">120p</text>
</g>
<g font-size="1.8" fill="#0000c2">
<text x="57.1" y="34.3">All filters are 0.1 dB ripple Chebyshev type.</text>
<text x="66" y="43.7">2.3u = 21T @ T50-6</text>
<text x="66" y="45.7">2.5u = 22T @ T50-6</text>
<text x="66" y="76.7">1.02u = 14T @ T50-6</text>
<text x="66" y="78.7">1.16u = 15T @ T50-6</text>
<text x="64.8" y="109.7">0.58u = 10T @ T50-6</text>
<text x="64.8" y="111.8">0.68u = 11T @ T50-6</text>
<text x="64.8" y="145.3">0.32u = 8T @ T50-6</text>
<text x="64.8" y="147.3">0.40u = 9T @ T50-6</text>
</g>
</svg>
